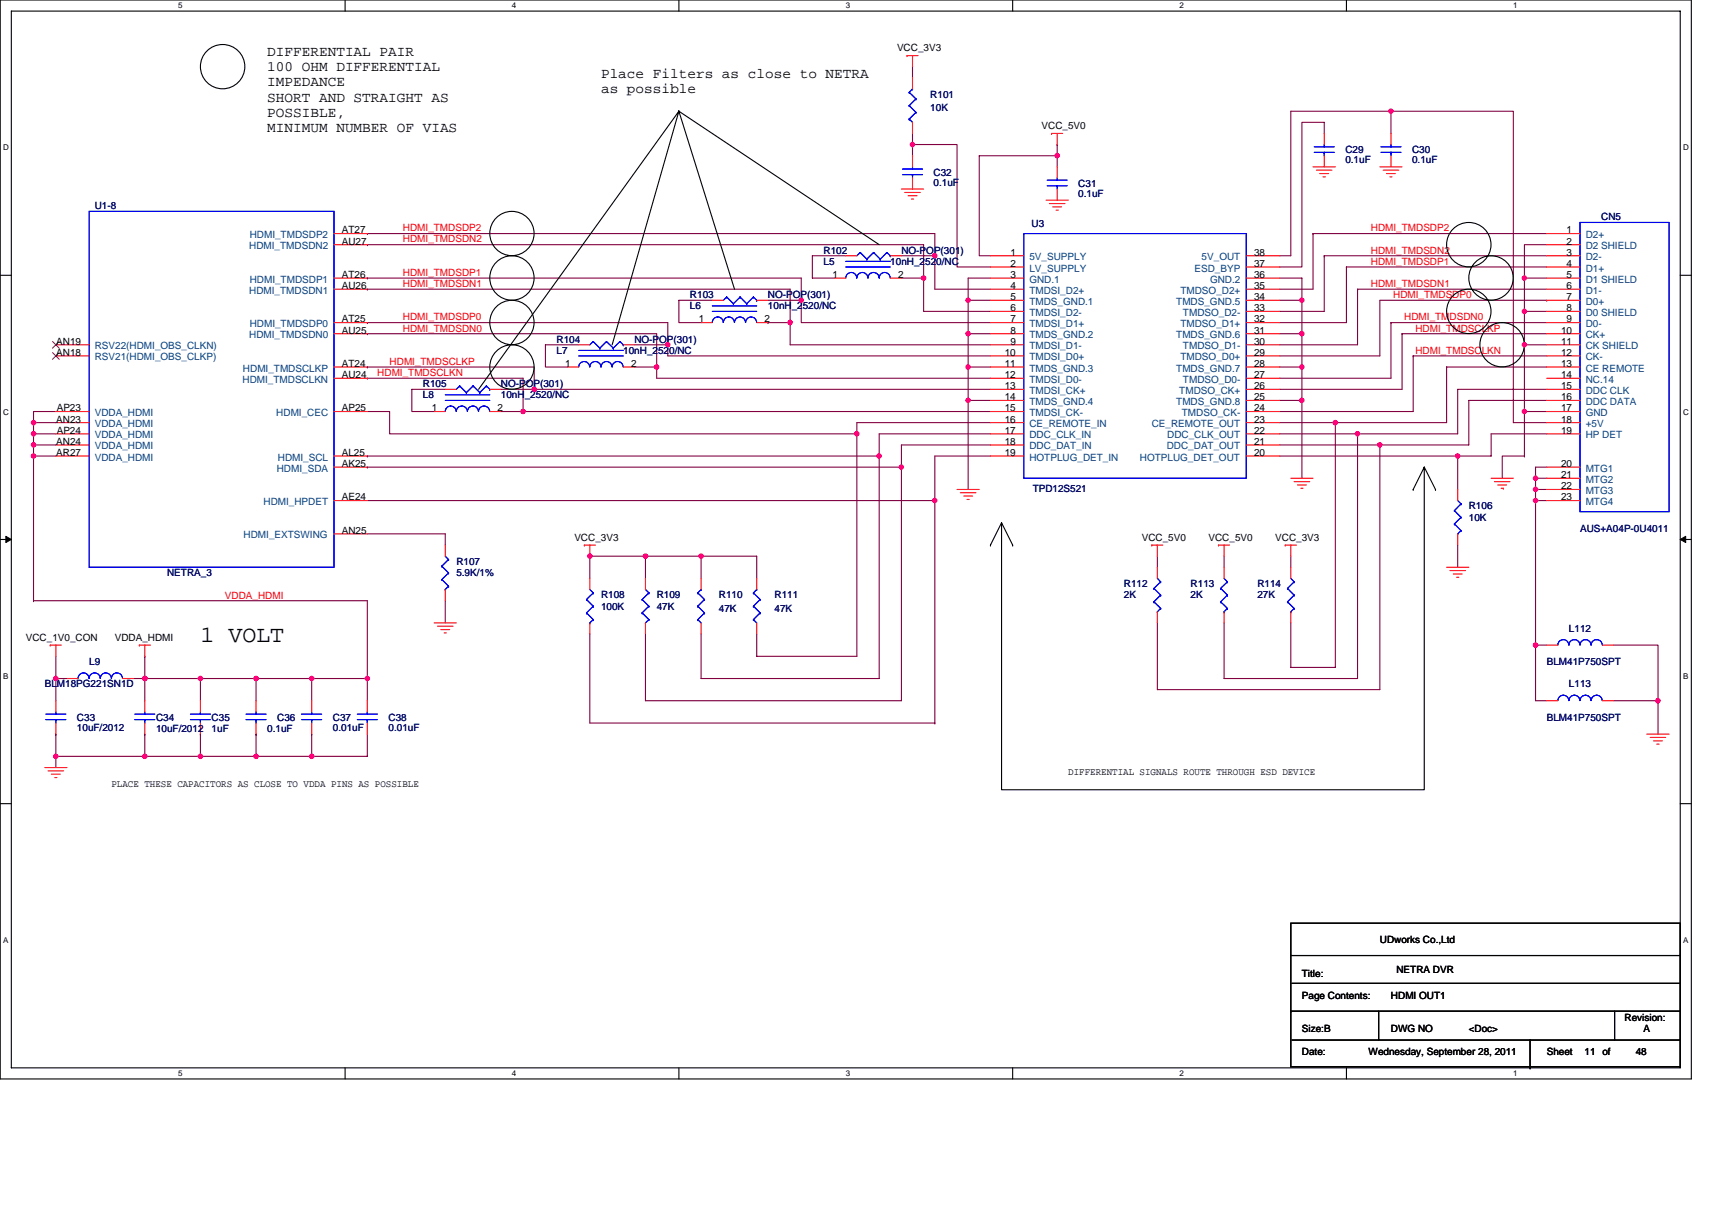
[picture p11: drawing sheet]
<svg xmlns="http://www.w3.org/2000/svg" width="297mm" height="210mm" viewBox="0 0 297 210" stroke-linecap="round" stroke-linejoin="round" font-family="sans-serif">
<path d="M0 0h293.5v187.2h-293.5zM2 1.9h289.5v183.4h-289.5z" fill="none" stroke="#000" stroke-width=".19"/>
<g fill="#fff">
<path d="M30.9 .2h.8v1.6h-.8z"/>
<path d="M30.9 185.5h.8v1.6h-.8z"/>
</g>
<path d="M59.9 0v1.9M59.9 185.3v1.9" fill="none" stroke="#000" stroke-width=".19"/>
<g fill="#fff">
<path d="M88.8 .2h.8v1.6h-.8z"/>
<path d="M88.8 185.5h.8v1.6h-.8z"/>
</g>
<path d="M117.8 0v1.9M117.8 185.3v1.9" fill="none" stroke="#000" stroke-width=".19"/>
<g fill="#fff">
<path d="M146.7 .2h.8v1.6h-.8z"/>
<path d="M146.7 185.5h.8v1.6h-.8z"/>
</g>
<path d="M175.7 0v1.9M175.7 185.3v1.9" fill="none" stroke="#000" stroke-width=".19"/>
<g fill="#fff">
<path d="M204.7 .2h.7v1.6h-.7z"/>
<path d="M204.7 185.5h.7v1.6h-.7z"/>
</g>
<path d="M233.6 0v1.9M233.6 185.3v1.9" fill="none" stroke="#000" stroke-width=".19"/>
<g fill="#fff">
<path d="M262.6 .2h.7v1.6h-.7z"/>
<path d="M262.6 185.5h.7v1.6h-.7z"/>
<path d="M.5 24.8h1v1.6h-1z"/>
<path d="M292 24.8h1v1.6h-1z"/>
<path d="M.5 70.7h1v1.5h-1z"/>
<path d="M292 70.7h1v1.5h-1z"/>
</g>
<path d="M0 47.8h2M291.5 47.8h2" fill="none" stroke="#000" stroke-width=".19"/>
<g fill="#fff">
<path d="M.5 116.5h.9v1.6h-.9z"/>
<path d="M292 116.5h.9v1.6h-.9z"/>
</g>
<path d="M0 93.6h2M291.5 93.6h2" fill="none" stroke="#000" stroke-width=".19"/>
<path d="M1 93.1l1 .5-1 .5zM291.5 93.6l1-.5v1z" fill="#000" stroke="#000" stroke-width=".17"/>
<g fill="#fff">
<path d="M.5 162.4h.9v1.5h-.9z"/>
<path d="M292 162.4h.9v1.5h-.9z"/>
</g>
<g fill="none" stroke="#000" stroke-width=".19">
<path d="M117.8 19.3h.1M117.8 19.3l-34.8 48.3M117.8 19.3l-11.6 40.5M117.8 19.3l9.6 30.9M117.8 19.3l34.7 23.2M171.8 94.6h.1M173.8 90.7l1.9 3.9M173.8 90.7l-2 3.9M175.7 94.6h.1M245.2 84.9h.1M247.1 81.1v56h-73.3v-46.4M247.1 81.1l-1.9 3.8"/>
<path d="M247.1 81.1l2 3.8M249.1 84.9h.1M0 139.5h2M291.5 139.5h2M224 160.2h67.5v24.9h-67.5zM224 165.8h67.5M224 175.5h.1M224 175.5h67.5M224.2 170.6h67.3M239.2 175.5v5M280.1 175.5v5M224.2 180.5h67.3"/>
<path d="M265.5 185.3h.1M265.5 180.5v4.8"/>
<circle cx="38.6" cy="11.6" r="3.8"/>
<circle cx="88.8" cy="48.2" r="3.8"/>
<circle cx="88.8" cy="56" r="3.8"/>
<circle cx="88.8" cy="40.5" r="3.8"/>
<circle cx="254.8" cy="54" r="3.9"/>
<circle cx="254.8" cy="42.5" r="3.9"/>
<circle cx="258.7" cy="48.2" r="3.9"/>
<circle cx="260.6" cy="59.8" r="3.8"/>
<circle cx="88.8" cy="63.7" r="3.8"/>
</g>
<g fill="none" stroke="#800040" stroke-width=".19">
<path d="M158.3 11.6v1.9M241.3 19.3h21.3v54h5.8M241.3 19.3h.1M158.3 27v-1.9h7.7v21.2h5.8M158.3 27h.1M158.3 23.2v1.9M183.4 27h-13.5v17.4h1.9M183.4 25.1v3.9M183.4 25.1h.1M229.8 23.2v-2h-3.9v25.1h-3.9M241.3 23.2v-3.9h-17.3v25.1h-2M63.7 50.2h.1"/>
<path d="M63.7 56h.1M63.7 57.9h.1M63.7 40.5h.1M63.7 42.5h.1M63.7 48.3h.1M63.7 40.5h98.5v3.9M63.7 42.5h96.5v5.8M63.7 48.3h75.3v3.8M63.7 57.9h50.2v5.8M63.7 56h52.2v3.8M63.7 50.2h73.4v5.8M100.4 59.8h-5.8v3.9h3.9"/>
<path d="M110.1 59.8h5.8M115.9 59.8v2h55.9M115.9 59.8h.1M123.6 52.1h-5.8v3.9h3.8M133.2 52.1h5.8M133.2 56h.1M133.2 56h3.9M137.1 56v3.8h34.7M139 52.1v3.9h32.8M139 52.1h.1M146.7 44.4h-5.8v3.9h3.9M156.4 44.4h5.8"/>
<path d="M156.4 48.3h3.8M160.2 48.3v5.7h11.6M160.2 48.3h.1M162.2 44.4v5.8h9.6M162.2 44.4h.1M168 52.1h.1M168 52.1h3.8M168 57.9h3.8M168 57.9h.1M168 52.1v32.8M171.8 48.3h-3.8v3.8M222 48.3h3.9v3.8h-3.9"/>
<path d="M225.9 52.1v5.8h-3.9M225.9 52.1h.1M225.9 57.9v5.8h-3.9M225.9 57.9h.1M227.8 40.5v9.7h-5.8M227.8 40.5h.1M227.8 40.5h40.6M229.8 44.4v9.6h-7.8M229.8 44.4h.1M229.8 44.4h38.6M233.6 46.3v9.7h-11.6M233.6 46.3h.1"/>
<path d="M233.6 46.3h34.8M235.5 50.2v9.6h-13.5M235.5 50.2h.1M235.5 50.2h32.9M241.3 56v9.6h-19.3M241.3 56h.1M241.3 56h27.1M243.3 57.9v9.7h-21.3M243.3 57.9h.1M243.3 57.9h25.1M264.5 48.3h.1M264.5 59.8h.1"/>
<path d="M264.5 54h.1M268.4 52.1h-29v9.7h-17.4M268.4 42.5h-3.9v5.8M268.4 59.8h-3.9v11.6M268.4 54h-3.9v5.8M268.4 48.3h-3.9v5.7M268.4 52.1h.1M5.8 73.3h3.9M5.8 73.3h.1M5.8 75.3h3.9M5.8 77.2h3.9M5.8 75.3h.1"/>
<path d="M5.8 79.1h3.9M5.8 79.1h.1M5.8 77.2h.1M5.8 73.3v30.9M9.7 71.4h-3.9v1.9M63.7 65.6h.1M63.7 63.7h29v3.9M63.7 63.7h.1M63.7 65.6h27.1v5.8M63.7 79.1h.1M63.7 71.4h3.9v3.9h81.1M63.7 79.1h88.8"/>
<path d="M77.3 67.6h-5.8v3.8h3.8M86.9 67.6h5.8M86.9 71.4h3.9M90.8 71.4h.1M90.8 71.4h81M92.7 67.6h.1M92.7 67.6h79.1M110.1 63.7h3.8M113.9 63.7v1.9h57.9M113.9 63.7h.1M148.7 75.3v38.6h-17.4v-3.9M148.7 75.3h.1"/>
<path d="M152.5 79.1v38.7h-30.9v-7.8M168 63.7h3.8M168 69.5h3.8M168 69.5h.1M168 63.7h.1M171.8 75.3h-19.3v3.8M171.8 73.3h-23.1v2M171.8 79.1h-9.6v7.8M171.8 77.2h-15.4v3.9M222 73.3h9.7M222 75.3h13.5M222 77.2h17.4"/>
<path d="M222 79.1h30.9M225.9 69.5h.1M225.9 63.7v5.8h-3.9M225.9 63.7h.1M225.9 69.5v13.5M231.7 73.3v42.5h-7.7v-7.7M231.7 73.3h.1M235.5 75.3v42.5h-23.1v-9.7M235.5 75.3h.1M239.4 77.2v42.5h-38.6v-11.6M239.4 77.2h.1M245.2 61.8v9.6h-23.2"/>
<path d="M245.2 61.8h.1M245.2 61.8h23.2M251 63.7v9.6h-19.3M251 63.7h.1M251 63.7h17.4M252.9 79.1v5.8M252.9 79.1h.1M264.5 71.4h3.9M264.5 79.1h.1M264.5 79.1h-3.9v3.9M264.5 71.4v7.7M268.4 75.3h-9.7v3.8h-5.8"/>
<path d="M268.4 67.6h-15.5v7.7h-17.4M268.4 69.5h-13.6v7.7h-15.4M63.7 92.6h13.6v2M63.7 81.1h.1M63.7 86.9h98.5M63.7 81.1h92.7M102.3 96.5h.1M102.3 96.5v3.9M102.3 96.5h19.3M112 96.5v3.9M112 96.5h.1M121.6 96.5v3.9"/>
<path d="M121.6 96.5h9.7v3.9M156.4 81.1v40.5h-44.4v-11.6M162.2 86.9v38.6M200.8 96.5v1.9M212.4 96.5v1.9M224 96.5v1.9M252.9 94.6v3.8M266.4 84.9h2M266.4 86.9h.1M266.4 86.9h2M266.4 83h.1M266.4 83h2"/>
<path d="M266.4 83v38.6h2M266.4 84.9h.1M268.4 81.1h-2v1.9M5.8 104.2h.1M5.8 104.2h57.9v13.6M9.7 113.9v3.9h1.9M9.7 117.8h.1M9.7 117.8v3.8M23.2 117.8h1.9M25.1 113.9h.1M25.1 117.8v3.8M25.1 117.8h.1"/>
<path d="M25.1 113.9v3.9M25.1 117.8h9.7M34.8 117.8v3.8M34.8 117.8h9.6v3.8M34.8 117.8h.1M44.4 117.8h.1M44.4 117.8h19.3M54.1 117.8v3.8M54.1 117.8h.1M63.7 117.8h.1M63.7 117.8v3.8M77.3 104.2v3.9"/>
<path d="M102.3 110v15.5h59.9M266.4 112h2M266.4 112h.1M279.9 112h7.8v9.6M9.7 131.3v1.9M9.7 127.4v3.9h15.4M9.7 127.4h.1M25.1 127.4h.1M25.1 131.3h9.7M25.1 127.4v3.9M34.8 127.4h.1M34.8 131.3h9.6"/>
<path d="M34.8 127.4v3.9M44.4 127.4h.1M44.4 131.3h9.7M44.4 127.4v3.9M54.1 127.4h.1M54.1 127.4v3.9M63.7 127.4v3.9h-9.6M162.2 125.5h.1M279.9 121.6h7.8v5.8M287.7 121.6h.1"/>
</g>
<g fill="#f0f" stroke="#f0f" stroke-width=".19">
<circle cx="241.3" cy="19.3" r=".37"/>
<circle cx="168" cy="52.1" r=".38"/>
<circle cx="266.4" cy="86.9" r=".38"/>
<circle cx="168" cy="69.5" r=".38"/>
<circle cx="266.4" cy="83" r=".38"/>
<circle cx="168" cy="63.7" r=".38"/>
<circle cx="168" cy="57.9" r=".38"/>
<circle cx="25.1" cy="131.3" r=".38"/>
<circle cx="34.8" cy="131.3" r=".38"/>
<circle cx="44.4" cy="131.3" r=".38"/>
<circle cx="54.1" cy="131.3" r=".38"/>
<circle cx="9.7" cy="117.7" r=".38"/>
<circle cx="9.7" cy="131.3" r=".38"/>
<circle cx="225.9" cy="69.5" r=".38"/>
<circle cx="225.9" cy="52.1" r=".38"/>
<circle cx="225.9" cy="57.9" r=".38"/>
<circle cx="225.9" cy="63.7" r=".38"/>
<circle cx="183.4" cy="27" r=".38"/>
<circle cx="252.9" cy="79.1" r=".38"/>
<circle cx="102.3" cy="96.5" r=".38"/>
<circle cx="112" cy="96.5" r=".38"/>
<circle cx="158.3" cy="25.1" r=".38"/>
<circle cx="121.6" cy="96.5" r=".38"/>
<circle cx="162.2" cy="86.9" r=".38"/>
<circle cx="231.7" cy="73.3" r=".38"/>
<circle cx="235.5" cy="75.3" r=".38"/>
<circle cx="239.4" cy="77.2" r=".38"/>
<circle cx="156.4" cy="81.1" r=".38"/>
<circle cx="25.1" cy="117.7" r=".38"/>
<circle cx="5.8" cy="73.3" r=".38"/>
<circle cx="92.7" cy="67.6" r=".38"/>
<circle cx="44.4" cy="117.7" r=".38"/>
<circle cx="113.9" cy="63.7" r=".38"/>
<circle cx="34.8" cy="117.7" r=".38"/>
<circle cx="5.8" cy="75.3" r=".38"/>
<circle cx="152.5" cy="79.1" r=".38"/>
<circle cx="63.7" cy="117.7" r=".38"/>
<circle cx="54.1" cy="117.7" r=".38"/>
<circle cx="90.7" cy="71.4" r=".38"/>
<circle cx="5.8" cy="79.1" r=".38"/>
<circle cx="5.8" cy="77.2" r=".38"/>
<circle cx="139" cy="52.1" r=".38"/>
<circle cx="162.2" cy="44.4" r=".38"/>
<circle cx="160.3" cy="48.2" r=".38"/>
<circle cx="115.8" cy="59.8" r=".38"/>
<circle cx="137.1" cy="56" r=".38"/>
<circle cx="148.7" cy="75.3" r=".38"/>
<circle cx="264.5" cy="48.2" r=".38"/>
<circle cx="264.5" cy="59.8" r=".38"/>
<circle cx="264.5" cy="54" r=".38"/>
<circle cx="266.4" cy="111.9" r=".38"/>
<circle cx="287.7" cy="121.6" r=".38"/>
<circle cx="266.4" cy="84.9" r=".38"/>
<circle cx="264.5" cy="71.4" r=".38"/>
</g>
<g fill="none" stroke="#f00" stroke-width=".19">
<path d="M157.4 9.7h.1M157.4 9.7h1.9M158.3 9.7v1.9M158.3 13.5v1.9M156.4 32.8h3.8M157 33.4h2.7M157.6 34h1.5M158.1 34.5h.4M158.3 21.2v2M158.3 27v2M158.3 30.9v1.9M181.5 34.7h3.9"/>
<path d="M182.1 35.3h2.7M182.5 23.2h.1M182.5 23.2h1.9M182.6 35.9h1.6M183.2 36.5h.4M183.4 23.2v1.9M183.4 29v1.9M183.4 32.8v1.9M227.8 29h3.9M228.4 29.5h2.7M229 30.1h1.5M229.5 30.7h.5"/>
<path d="M229.8 23.2v1.9M229.8 27v2M239.4 29h3.9M240 29.5h2.7M240.6 30.1h1.5M241.1 30.7h.4M241.3 23.2v1.9M241.3 27v2M9.7 59.8h5.8M58 42.5h5.7M58 40.5h5.7M58 48.3h5.7"/>
<path d="M58 50.2h5.7M58 56h5.7M58 57.9h5.7M100.4 59.8h1.9M108.1 59.8h2M121.6 56h2M123.6 52.1h1.9M131.3 52.1h1.9M131.3 56h1.9M144.8 48.3h1.9M146.7 44.4h2M154.5 44.4h1.9"/>
<path d="M154.5 48.3h1.9M171.8 44.4h5.8M171.8 48.3h5.8M171.8 46.3h5.8M171.8 50.2h5.8M171.8 54h5.8M171.8 52.1h5.8M171.8 56h5.8M171.8 59.8h5.8M171.8 57.9h5.8M216.2 44.4h5.8M216.2 48.3h5.8"/>
<path d="M216.2 46.3h5.8M216.2 50.2h5.8M216.2 54h5.8M216.2 52.1h5.8M216.2 56h5.8M216.2 59.8h5.8M216.2 57.9h5.8M268.4 42.5h5.7M268.4 40.5h5.7M268.4 44.4h5.7M268.4 48.3h5.7M268.4 46.3h5.7"/>
<path d="M268.4 50.2h5.7M268.4 54h5.7M268.4 52.1h5.7M268.4 56h5.7M268.4 59.8h5.7M268.4 57.9h5.7M9.7 61.8h5.8M9.7 73.3h5.8M9.7 75.3h5.8M9.7 71.4h5.8M9.7 77.2h5.8M9.7 79.1h5.8"/>
<path d="M58 65.6h5.7M58 63.7h5.7M58 71.4h5.7M58 79.1h5.7M75.3 71.4h2M77.3 67.6h1.9M85 67.6h1.9M85 71.4h1.9M98.5 63.7h1.9M108.1 63.7h2M171.8 61.8h5.8M171.8 65.6h5.8"/>
<path d="M171.8 63.7h5.8M171.8 67.6h5.8M171.8 69.5h5.8M171.8 73.3h5.8M171.8 75.3h5.8M171.8 71.4h5.8M171.8 77.2h5.8M171.8 79.1h5.8M216.2 61.8h5.8M216.2 65.6h5.8M216.2 63.7h5.8M216.2 67.6h5.8"/>
<path d="M216.2 69.5h5.8M216.2 73.3h5.8M216.2 75.3h5.8M216.2 71.4h5.8M216.2 77.2h5.8M216.2 79.1h5.8M268.4 61.8h5.7M268.4 65.6h5.7M268.4 63.7h5.7M268.4 67.6h5.7M268.4 69.5h5.7M268.4 73.3h5.7"/>
<path d="M268.4 75.3h5.7M268.4 71.4h5.7M58 81.1h5.7M58 86.9h5.7M58 92.6h5.7M77.3 94.6v1.9M101.4 94.6h.1M101.4 94.6h1.9M102.3 94.6v1.9M166 84.9h3.9M166.6 85.5h2.7M167.2 86.1h1.6"/>
<path d="M167.8 86.7h.4M199.8 94.6h.1M199.8 94.6h2M200.8 94.6v1.9M200.8 98.4v2M211.4 94.6h.1M211.4 94.6h1.9M212.4 94.6v1.9M212.4 98.4v2M223 94.6h.1M223 94.6h1.9M224 83h3.8"/>
<path d="M224 94.6v1.9M224 98.4v2M224.5 83.6h2.7M225.1 84.2h1.6M225.7 84.7h.4M251 98.4h3.8M251.6 99h2.7M252.2 99.6h1.5M252.9 84.9v2M252.9 92.6v2M258.7 83h3.9M259.3 83.6h2.7"/>
<path d="M259.9 84.2h1.5M260.5 84.7h.3M260.8 84.7h.1M268.4 81.1h5.7M268.4 83h5.7M268.4 84.9h5.7M268.4 86.9h5.7M8.7 112h.1M8.7 112h1.9M9.7 112v1.9M11.6 117.8h1.9M21.3 117.8h1.9"/>
<path d="M24.2 112h.1M24.2 112h1.9M25.1 112v1.9M75.3 108.1h3.9M75.9 108.7h2.7M76.5 109.3h1.5M77.1 109.8h.3M77.3 102.3v1.9M102.3 100.4v1.9M102.3 108.1v1.9M112 100.4v1.9M112 108.1v1.9"/>
<path d="M121.6 100.4v1.9M121.6 108.1v1.9M131.3 100.4v1.9M131.3 108.1v1.9M200.8 106.2v1.9M212.4 106.2v1.9M224 106.2v1.9M252.7 100.2h.4M268.4 112h1.9M278 112h1.9M7.8 133.2h3.8M8.3 133.8h2.7"/>
<path d="M8.9 134.3h1.6M9.5 134.9h.4M9.7 121.6v1.9M9.7 125.5v1.9M25.1 121.6v1.9M25.1 125.5v1.9M34.8 121.6v1.9M34.8 125.5v1.9M44.4 121.6v1.9M44.4 125.5v1.9M54.1 121.6v1.9M54.1 125.5v1.9"/>
<path d="M63.7 121.6v1.9M63.7 125.5v1.9M268.4 121.6h1.9M278 121.6h1.9M285.7 127.4h3.9M286.3 128h2.7M286.9 128.6h1.5M287.5 129.1h.4"/>
</g>
<g fill="none" stroke="#00f" stroke-width=".19">
<path d="M157.8 18.3h.1M157.8 16h.1M157.8 18.3l1.1 1.2M157.8 16l1.1 1.2M158.3 15.4h.1M158.3 15.4l-.5 .6M158.9 19.5h.1M158.9 17.2h.1M158.9 19.5l-1.1 1.2M158.9 17.2l-1.1 1.1M15.5 36.7h42.5v61.7h-42.5zM156.6 30.3h3.5"/>
<path d="M156.6 29.3h3.5M157.8 20.7h.1M157.8 20.7l.5 .5M158.3 29v.3M158.3 30.3h.1M158.3 30.3v.6M181.7 32.2h3.5M181.7 31.3h3.5M183.4 30.9v.4M183.4 32.2h.1M183.4 32.2v.6M228 26.4h3.5"/>
<path d="M228 25.5h3.5M229.8 25.1v.4M229.8 26.4h.1M229.8 26.4v.6M239.6 26.4h3.5M239.6 25.5h3.5M241.3 25.1v.4M241.3 26.4h.1M241.3 26.4v.6M274.1 38.6h15.5v50.2h-15.5zM102.9 59.3h.1M102.9 59.3l-.6 .5"/>
<path d="M102.9 59.3l1.2 1.1M105.2 59.3h.1M105.2 59.3l-1.1 1.1M105.2 59.3l1.2 1.1M107.6 59.3h.1M107.6 59.3l-1.2 1.1M107.6 59.3l.5 .5M108.1 59.8h.1M123.6 54h7.7M123.6 53.1h7.7M123.6 56a.95 .95 0 0 1 .9-1 .95 .95 0 0 1 1 1M125.5 56a.95 .95 0 0 1 1-1 .95 .95 0 0 1 .9 1 .96 .96 0 0 1 1-1 .96 .96 0 0 1 .9 1 .96 .96 0 0 1 1-1 .96 .96 0 0 1 1 1"/>
<path d="M126.1 51.5h.1M126.1 51.5l-.6 .6M126.1 51.5l1.2 1.2M127.3 52.7h.1M128.4 51.5h.1M128.4 51.5l-1.1 1.2M128.4 51.5l1.2 1.2M129.6 52.7h.1M130.7 51.5h.1M130.7 51.5l-1.1 1.2M130.7 51.5l.6 .6M131.3 52.1h.1"/>
<path d="M146.7 46.3h7.8M146.7 45.4h7.8M146.7 48.2a.95 .95 0 0 1 1-.9 .95 .95 0 0 1 1 .9M148.7 48.2a.95 .95 0 0 1 .9-.9 .95 .95 0 0 1 1 .9M149.3 43.8h.1M149.3 43.8l-.6 .6M149.3 43.8l1.1 1.2M150.4 45h.1M150.6 48.2a.96 .96 0 0 1 1-.9 .96 .96 0 0 1 .9 .9M151.6 43.8h.1M151.6 43.8l-1.2 1.2M151.6 43.8l1.1 1.2"/>
<path d="M152.5 48.2a.95 .95 0 0 1 1-.9 .95 .95 0 0 1 .9 .9M152.7 45h.1M153.9 43.8h.1M153.9 43.8l-1.2 1.2M153.9 43.8l.6 .6M154.5 44.4h.1M177.6 40.5h38.6v42.5h-38.6zM77.3 69.5h7.7M77.3 68.5h7.7M77.3 71.4a.95 .95 0 0 1 .9-.9 .95 .95 0 0 1 1 .9 .96 .96 0 0 1 .9-.9 .96 .96 0 0 1 1 .9M79.8 67h.1M79.8 67l-.6 .6"/>
<path d="M79.8 67l1.1 1.1M80.9 68.1h.1M81.1 71.4a.95 .95 0 0 1 1-.9 .95 .95 0 0 1 .9 .9 .97 .97 0 0 1 1-.9 .97 .97 0 0 1 1 .9M82.1 67h.1M82.1 67l-1.2 1.1M82.1 67l1.1 1.1M83.2 68.1h.1M84.4 67h.1M84.4 67l-1.2 1.1M84.4 67l.6 .6M85 67.6h.1M100.4 61.8h7.7"/>
<path d="M100.4 60.8h7.7M100.4 63.7a.95 .95 0 0 1 1-1 .95 .95 0 0 1 .9 1 .97 .97 0 0 1 1-1 .97 .97 0 0 1 1 1 .96 .96 0 0 1 .9-1 .96 .96 0 0 1 1 1M104.1 60.4h.1M106.2 63.7a.95 .95 0 0 1 1-1 .95 .95 0 0 1 .9 1M106.4 60.4h.1M76.7 98.3h.1M76.7 98.3l1.1 1.1M77.3 96.5l.5 .6M77.8 97.1h.1M77.8 99.4h.1M77.8 97.1l-1.1 1.2M77.8 99.4l-1.1 1.2"/>
<path d="M252.3 88.6h.1M252.3 90.9h.1M252.3 88.6l1.2 1.2M252.3 90.9l1.2 1.2M252.9 92.6h.1M252.9 86.9l.6 .5M253.5 87.4h.1M253.5 89.8h.1M253.5 92.1h.1M253.5 87.4l-1.2 1.2M253.5 89.8l-1.2 1.1M253.5 92.1l-.6 .5"/>
<path d="M13.5 117.7a.95 .95 0 0 1 1-.9 .95 .95 0 0 1 .9 .9M15.5 117.7a.96 .96 0 0 1 .9-.9 .96 .96 0 0 1 1 .9M17.4 117.7a.95 .95 0 0 1 1-.9 .95 .95 0 0 1 .9 .9M19.3 117.7a.95 .95 0 0 1 1-.9 .95 .95 0 0 1 .9 .9M76.7 100.6h.1M76.7 100.6l1.1 1.1M77.3 102.3h.1M77.8 101.7h.1M77.8 101.7l-.5 .6M101.8 104h.1M101.8 106.4h.1M101.8 104l1.1 1.2"/>
<path d="M101.8 106.4l1.1 1.1M102.3 108.1h.1M102.3 102.3l.6 .6M102.9 102.9h.1M102.9 105.2h.1M102.9 107.5h.1M102.9 102.9l-1.1 1.1M102.9 105.2l-1.1 1.2M102.9 107.5l-.6 .6M111.4 104h.1M111.4 106.4h.1M111.4 104l1.2 1.2"/>
<path d="M111.4 106.4l1.2 1.1M112 108.1h.1M112 102.3l.6 .6M112.6 102.9h.1M112.6 105.2h.1M112.6 107.5h.1M112.6 102.9l-1.2 1.1M112.6 105.2l-1.2 1.2M112.6 107.5l-.6 .6M121.1 107.5h.1M121.1 105.2h.1M121.1 102.9h.1"/>
<path d="M121.1 107.5l.5 .6M121.1 105.2l1.1 1.2M121.1 102.9l1.1 1.1M121.6 102.3h.1M121.6 102.3l-.5 .6M122.2 106.4h.1M122.2 104h.1M122.2 106.4l-1.1 1.1M122.2 104l-1.1 1.2M130.7 107.5h.1M130.7 105.2h.1M130.7 102.9h.1"/>
<path d="M130.7 107.5l.6 .6M130.7 105.2l1.2 1.2M130.7 102.9l1.2 1.1M131.3 102.3h.1M131.3 102.3l-.6 .6M131.9 106.4h.1M131.9 104h.1M131.9 106.4l-1.2 1.1M131.9 104l-1.2 1.2M200.2 102.1h.1M200.2 104.4h.1M200.2 102.1l1.2 1.2"/>
<path d="M200.2 104.4l1.2 1.2M200.8 106.2h.1M200.8 100.4l.6 .6M201.4 101h.1M201.4 103.3h.1M201.4 105.6h.1M201.4 101l-1.2 1.1M201.4 103.3l-1.2 1.1M201.4 105.6l-.6 .6M211.8 102.1h.1M211.8 104.4h.1M211.8 102.1l1.2 1.2"/>
<path d="M211.8 104.4l1.2 1.2M212.4 106.2h.1M212.4 100.4l.6 .6M213 101h.1M213 103.3h.1M213 105.6h.1M213 101l-1.2 1.1M213 103.3l-1.2 1.1M213 105.6l-.6 .6M223.4 102.1h.1M223.4 104.4h.1M223.4 102.1l1.1 1.2"/>
<path d="M223.4 104.4l1.1 1.2M224 106.2h.1M224 100.4l.5 .6M224.5 101h.1M224.5 103.3h.1M224.5 105.6h.1M224.5 101l-1.1 1.1M224.5 103.3l-1.1 1.1M224.5 105.6l-.5 .6M270.3 111.9a.95 .95 0 0 1 .9-.9 .95 .95 0 0 1 1 .9M272.2 111.9a.95 .95 0 0 1 1-.9 .95 .95 0 0 1 .9 .9 .96 .96 0 0 1 1-.9 .96 .96 0 0 1 1 .9M276.1 111.9a.96 .96 0 0 1 .9-.9 .96 .96 0 0 1 1 .9"/>
<path d="M8 124.9h3.4M8 123.9h3.4M9.7 123.5v.4M9.7 124.9h.1M9.7 124.9v.6M23.4 124.9h3.5M23.4 123.9h3.5M25.1 123.5v.4M25.1 124.9h.1M25.1 124.9v.6M33 124.9h3.5M33 123.9h3.5"/>
<path d="M34.8 123.5v.4M34.8 124.9h.1M34.8 124.9v.6M42.7 124.9h3.5M42.7 123.9h3.5M44.4 123.5v.4M44.4 124.9h.1M44.4 124.9v.6M52.3 124.9h3.5M52.3 123.9h3.5M54.1 123.5v.4M54.1 124.9h.1"/>
<path d="M54.1 124.9v.6M62 124.9h3.5M62 123.9h3.5M63.7 123.5v.4M63.7 124.9h.1M63.7 124.9v.6M270.3 121.6a.95 .95 0 0 1 .9-1 .95 .95 0 0 1 1 1M272.2 121.6a.95 .95 0 0 1 1-1 .95 .95 0 0 1 .9 1 .96 .96 0 0 1 1-1 .96 .96 0 0 1 1 1M276.1 121.6a.96 .96 0 0 1 .9-1 .96 .96 0 0 1 1 1"/>
</g>
<path d="M9.1 59.3l1.2 1.1M10.3 59.3l-1.2 1.1M9.1 61.2l1.2 1.2M10.3 61.2l-1.2 1.2" fill="none" stroke="#804000" stroke-width=".17"/>
<text font-size="4" x="34.8" y="111.3">1 VOLT</text>
<g font-size="2.5">
<text x="46.4" y="9.7">DIFFERENTIAL PAIR</text>
<text x="46.4" y="12.3">100 OHM DIFFERENTIAL</text>
<text x="46.4" y="15">IMPEDANCE</text>
<text x="46.4" y="17.6">SHORT AND STRAIGHT AS</text>
<text x="104.3" y="13.5">Place Filters as close to NETRA</text>
<text x="104.3" y="16.2">as possible</text>
<text x="46.4" y="20.3">POSSIBLE,</text>
<text x="46.4" y="22.9">MINIMUM NUMBER OF VIAS</text>
</g>
<g font-size="1.7">
<text x="155.6" y="8.9">VCC_3V3</text>
<text x="180.7" y="22.4">VCC_5V0</text>
<text x="59.3" y="40.5">AT27</text>
<text x="271.8" y="40.5">1</text>
<text x="59.3" y="42.4">AU27</text>
<text x="175.3" y="44.4">1</text>
<text x="175.3" y="46.3">2</text>
<text x="217.6" y="44.4">38</text>
<text x="217.6" y="46.3">37</text>
<text x="271.8" y="42.4">2</text>
<text x="271.8" y="44.4">3</text>
<text x="271.8" y="46.3">4</text>
<text x="59.3" y="50.2">AU26</text>
<text x="59.3" y="48.2">AT26</text>
<text x="144.4" y="48.2">1</text>
<text x="155.8" y="48.2">2</text>
<text x="175.3" y="48.2">3</text>
<text x="175.3" y="50.2">4</text>
<text x="175.3" y="52.1">5</text>
<text x="217.6" y="50.2">35</text>
<text x="217.6" y="48.2">36</text>
<text x="217.6" y="52.1">34</text>
<text x="271.8" y="48.2">5</text>
<text x="271.8" y="50.2">6</text>
<text x="271.8" y="52.1">7</text>
<text x="9.8" y="59.8">AN19</text>
<text x="59.3" y="57.9">AU25</text>
<text x="59.3" y="56">AT25</text>
<text x="121.3" y="56">1</text>
<text x="132.6" y="56">2</text>
<text x="175.3" y="54">6</text>
<text x="175.3" y="56">7</text>
<text x="175.3" y="57.9">8</text>
<text x="175.3" y="59.8">9</text>
<text x="217.6" y="56">32</text>
<text x="217.6" y="54">33</text>
<text x="217.6" y="59.8">30</text>
<text x="217.6" y="57.9">31</text>
<text x="270.8" y="59.8">11</text>
<text x="270.8" y="57.9">10</text>
<text x="271.8" y="54">8</text>
<text x="271.8" y="56">9</text>
<text x="9.8" y="61.7">AN18</text>
<text x="59.3" y="63.7">AT24</text>
<text x="59.3" y="65.6">AU24</text>
<text x="98.1" y="63.7">1</text>
<text x="109.5" y="63.7">2</text>
<text x="174.3" y="61.7">10</text>
<text x="174.3" y="63.7">11</text>
<text x="174.3" y="65.6">12</text>
<text x="217.6" y="61.7">29</text>
<text x="217.6" y="65.6">27</text>
<text x="217.6" y="63.7">28</text>
<text x="270.8" y="61.7">12</text>
<text x="270.8" y="65.6">14</text>
<text x="270.8" y="63.7">13</text>
<text x="9.8" y="71.4">AP23</text>
<text x="59.3" y="71.4">AP25</text>
<text x="74.9" y="71.4">1</text>
<text x="86.3" y="71.4">2</text>
<text x="174.3" y="67.5">13</text>
<text x="174.3" y="69.5">14</text>
<text x="174.3" y="71.4">15</text>
<text x="217.6" y="71.4">24</text>
<text x="217.6" y="67.5">26</text>
<text x="217.6" y="69.5">25</text>
<text x="270.8" y="67.5">15</text>
<text x="270.8" y="69.5">16</text>
<text x="270.8" y="71.4">17</text>
<text x="9.8" y="73.3">AN23</text>
<text x="9.8" y="77.2">AN24</text>
<text x="9.8" y="75.3">AP24</text>
<text x="174.3" y="73.3">16</text>
<text x="174.3" y="75.3">17</text>
<text x="174.3" y="77.2">18</text>
<text x="217.6" y="73.3">23</text>
<text x="217.6" y="75.3">22</text>
<text x="217.6" y="77.2">21</text>
<text x="270.8" y="73.3">18</text>
<text x="270.8" y="75.3">19</text>
<text x="9.8" y="79.1">AR27</text>
<text x="59.3" y="79.1">AL25</text>
<text x="59.3" y="81">AK25</text>
<text x="174.3" y="79.1">19</text>
<text x="217.6" y="79.1">20</text>
<text x="270.8" y="81">20</text>
<text x="270.8" y="83">21</text>
<text x="59.3" y="86.8">AE24</text>
<text x="270.8" y="84.9">22</text>
<text x="270.8" y="86.8">23</text>
<text x="59.3" y="92.6">AN25</text>
<text x="99.6" y="93.8">VCC_3V3</text>
<text x="198.1" y="93.8">VCC_5V0</text>
<text x="209.7" y="93.8">VCC_5V0</text>
<text x="221.3" y="93.8">VCC_3V3</text>
<text x="4.5" y="111.2">VCC_1V0_CON</text>
<text x="19.9" y="111.2">VDDA_HDMI</text>
<text x="19.3" y="136.5">PLACE THESE CAPACITORS AS CLOSE TO VDDA PINS AS POSSIBLE</text>
<text x="185.4" y="134.6">DIFFERENTIAL SIGNALS ROUTE THROUGH ESD DEVICE</text>
<text x="239.4" y="163.7">UDworks Co.,Ltd</text>
<text x="225.9" y="169.5">Title:</text>
<text x="225.9" y="173.4">Page Contents:</text>
<text x="241.3" y="173.4">HDMI OUT1</text>
<text x="242.3" y="168.9">NETRA DVR</text>
<text x="225.9" y="179.1">Size:B</text>
<text x="241.3" y="179.1">DWG NO</text>
<text x="254.8" y="179.1">&lt;Doc&gt;</text>
<text x="281.9" y="177.2">Revision:</text>
<text x="285.2" y="179.1">A</text>
<text x="225.9" y="183">Date:</text>
<text x="237.5" y="183">Wednesday, September 28, 2011</text>
<text x="268.4" y="183">Sheet</text>
<text x="274.9" y="183">11 of</text>
<text x="283.8" y="183">48</text>
</g>
<g font-size="1.7" fill="#000080">
<text x="161.4" y="17">R101</text>
<text x="161.4" y="19.3">10K</text>
<text x="233.4" y="26.6">C29</text>
<text x="233.4" y="28.4">0.1uF</text>
<text x="245" y="26.6">C30</text>
<text x="245" y="28.4">0.1uF</text>
<text x="162" y="30.5">C32</text>
<text x="162" y="32.2">0.1uF</text>
<text x="187.1" y="32.4">C31</text>
<text x="187.1" y="34.2">0.1uF</text>
<text x="16.4" y="36.3">U1-8</text>
<text x="179" y="39.4">U3</text>
<text x="277.8" y="38.2">CN5</text>
<text x="142.9" y="45.9">L5</text>
<text x="142.9" y="44">R102</text>
<text x="154.5" y="45.9">10nH_2520/NC</text>
<text x="156.4" y="44">NO-POP(301)</text>
<text x="119.7" y="53.7">L6</text>
<text x="119.7" y="51.7">R103</text>
<text x="133.2" y="51.7">NO-POP(301)</text>
<text x="133.2" y="53.7">10nH_2520/NC</text>
<text x="96.6" y="59.5">R104</text>
<text x="110.1" y="59.5">NO-POP(301)</text>
<text x="96.6" y="61.4">L7</text>
<text x="108.1" y="61.4">10nH_2520/NC</text>
<text x="73.4" y="67.2">R105</text>
<text x="73.4" y="69.1">L8</text>
<text x="86.9" y="67.2">NO-POP(301)</text>
<text x="86.9" y="69.1">10nH_2520/NC</text>
<text x="179.2" y="85.3">TPD12S521</text>
<text x="254.8" y="88.4">R106</text>
<text x="254.8" y="90.3">10K</text>
<text x="274.1" y="92.3">AUS+A04P-0U4011</text>
<text x="29" y="100">NETRA_3</text>
<text x="79.2" y="98.1">R107</text>
<text x="79.2" y="100">5.9K/1%</text>
<text x="195" y="101.9">R112</text>
<text x="206.6" y="101.9">R113</text>
<text x="218.2" y="101.9">R114</text>
<text x="104.3" y="103.8">R108</text>
<text x="104.3" y="105.8">100K</text>
<text x="113.9" y="103.8">R109</text>
<text x="113.9" y="105.8">47K</text>
<text x="124.7" y="103.8">R110</text>
<text x="124.7" y="106.2">47K</text>
<text x="134.4" y="103.8">R111</text>
<text x="134.4" y="106.2">47K</text>
<text x="195" y="103.8">2K</text>
<text x="206.6" y="103.8">2K</text>
<text x="218.2" y="103.8">27K</text>
<text x="272.2" y="109.6">L112</text>
<text x="7.8" y="119.3">BLM18PG221SN1D</text>
<text x="15.5" y="115.4">L9</text>
<text x="268.4" y="115.4">BLM41P750SPT</text>
<text x="272.2" y="119.3">L113</text>
<text x="13.4" y="125.1">C33</text>
<text x="27.1" y="125.1">C34</text>
<text x="36.7" y="125.1">C35</text>
<text x="48.1" y="125.1">C36</text>
<text x="57.8" y="125.1">C37</text>
<text x="67.4" y="125.1">C38</text>
<text x="268.4" y="125.1">BLM41P750SPT</text>
<text x="13.4" y="126.8">10uF/2012</text>
<text x="27.1" y="127">10uF/2012</text>
<text x="36.7" y="127">1uF</text>
<text x="46.4" y="127">0.1uF</text>
<text x="57.8" y="126.8">0.01uF</text>
<text x="67.4" y="126.8">0.01uF</text>
</g>
<g font-size="1.7" fill="#004080">
<text x="43.3" y="41.3">HDMI_TMDSDP2</text>
<text x="275.1" y="41.3">D2+</text>
<text x="43.2" y="43.2">HDMI_TMDSDN2</text>
<text x="178.6" y="45.2">5V_SUPPLY</text>
<text x="178.6" y="47.1">LV_SUPPLY</text>
<text x="207.2" y="47.1">ESD_BYP</text>
<text x="208.5" y="45.2">5V_OUT</text>
<text x="275.1" y="43.2">D2 SHIELD</text>
<text x="275.1" y="45.2">D2-</text>
<text x="275.1" y="47.1">D1+</text>
<text x="43.2" y="51">HDMI_TMDSDN1</text>
<text x="43.3" y="49">HDMI_TMDSDP1</text>
<text x="178.6" y="49">GND.1</text>
<text x="178.6" y="51">TMDSI_D2+</text>
<text x="178.6" y="52.9">TMDS_GND.1</text>
<text x="204.1" y="52.9">TMDS_GND.5</text>
<text x="204.8" y="51">TMDSO_D2+</text>
<text x="209.9" y="49">GND.2</text>
<text x="275.1" y="49">D1 SHIELD</text>
<text x="275.1" y="51">D1-</text>
<text x="275.1" y="52.9">D0+</text>
<text x="43.2" y="58.7">HDMI_TMDSDN0</text>
<text x="43.3" y="56.8">HDMI_TMDSDP0</text>
<text x="178.6" y="54.8">TMDSI_D2-</text>
<text x="178.6" y="56.8">TMDSI_D1+</text>
<text x="178.6" y="58.7">TMDS_GND.2</text>
<text x="204.1" y="58.7">TMDS_GND.6</text>
<text x="204.8" y="56.8">TMDSO_D1+</text>
<text x="205.2" y="54.8">TMDSO_D2-</text>
<text x="275.1" y="54.8">D0 SHIELD</text>
<text x="275.1" y="56.8">D0-</text>
<text x="275.1" y="58.7">CK+</text>
<text x="16.4" y="60.6">RSV22(HDMI_OBS_CLKN)</text>
<text x="16.4" y="62.5">RSV21(HDMI_OBS_CLKP)</text>
<text x="42.2" y="64.5">HDMI_TMDSCLKP</text>
<text x="178.6" y="60.6">TMDSI_D1-</text>
<text x="178.6" y="62.5">TMDSI_D0+</text>
<text x="178.6" y="64.5">TMDS_GND.3</text>
<text x="204.1" y="64.5">TMDS_GND.7</text>
<text x="204.8" y="62.5">TMDSO_D0+</text>
<text x="205.2" y="60.6">TMDSO_D1-</text>
<text x="275.1" y="60.6">CK SHIELD</text>
<text x="275.1" y="62.5">CK-</text>
<text x="275.1" y="64.5">CE REMOTE</text>
<text x="42.1" y="66.4">HDMI_TMDSCLKN</text>
<text x="178.6" y="66.4">TMDSI_D0-</text>
<text x="178.6" y="68.3">TMDSI_CK+</text>
<text x="178.6" y="70.3">TMDS_GND.4</text>
<text x="204.1" y="70.3">TMDS_GND.8</text>
<text x="204.6" y="68.3">TMDSO_CK+</text>
<text x="205.2" y="66.4">TMDSO_D0-</text>
<text x="275.1" y="66.4">NC.14</text>
<text x="275.1" y="68.3">DDC CLK</text>
<text x="275.1" y="70.3">DDC DATA</text>
<text x="16.4" y="72.2">VDDA_HDMI</text>
<text x="16.4" y="74.1">VDDA_HDMI</text>
<text x="16.4" y="76.1">VDDA_HDMI</text>
<text x="16.4" y="78">VDDA_HDMI</text>
<text x="47.9" y="72.2">HDMI_CEC</text>
<text x="178.6" y="72.2">TMDSI_CK-</text>
<text x="178.6" y="74.1">CE_REMOTE_IN</text>
<text x="178.6" y="76.1">DDC_CLK_IN</text>
<text x="178.6" y="78">DDC_DAT_IN</text>
<text x="199.8" y="74.1">CE_REMOTE_OUT</text>
<text x="202.4" y="78">DDC_DAT_OUT</text>
<text x="202.5" y="76.1">DDC_CLK_OUT</text>
<text x="205.1" y="72.2">TMDSO_CK-</text>
<text x="275.1" y="74.1">+5V</text>
<text x="275.1" y="76.1">HP DET</text>
<text x="275.1" y="72.2">GND</text>
<text x="16.4" y="79.9">VDDA_HDMI</text>
<text x="48" y="81.9">HDMI_SDA</text>
<text x="48.2" y="79.9">HDMI_SCL</text>
<text x="178.6" y="79.9">HOTPLUG_DET_IN</text>
<text x="197.8" y="79.9">HOTPLUG_DET_OUT</text>
<text x="275.1" y="81.9">MTG1</text>
<text x="275.1" y="83.8">MTG2</text>
<text x="45.7" y="87.7">HDMI_HPDET</text>
<text x="275.1" y="85.7">MTG3</text>
<text x="275.1" y="87.7">MTG4</text>
<text x="42.3" y="93.4">HDMI_EXTSWING</text>
</g>
<g font-size="1.7" fill="#f00">
<text x="69.9" y="40.2">HDMI_TMDSDP2</text>
<text x="237.8" y="40.2">HDMI_TMDSDP2</text>
<text x="69.9" y="42.1">HDMI_TMDSDN2</text>
<text x="69.9" y="47.9">HDMI_TMDSDP1</text>
<text x="237.8" y="44">HDMI_TMDSDN2</text>
<text x="237.8" y="46">HDMI_TMDSDP1</text>
<text x="69.9" y="49.8">HDMI_TMDSDN1</text>
<text x="237.8" y="49.8">HDMI_TMDSDN1</text>
<text x="241.7" y="51.7">HDMI_TMDSDP0</text>
<text x="69.9" y="55.6">HDMI_TMDSDP0</text>
<text x="69.9" y="57.5">HDMI_TMDSDN0</text>
<text x="243.6" y="55.6">HDMI_TMDSDN0</text>
<text x="245.6" y="57.5">HDMI_TMDSCLKP</text>
<text x="65.5" y="65.3">HDMI_TMDSCLKN</text>
<text x="67.6" y="63.3">HDMI_TMDSCLKP</text>
<text x="245.6" y="61.4">HDMI_TMDSCLKN</text>
<text x="39" y="103.9">VDDA_HDMI</text>
</g>
<g font-size="1.4">
<text x="30.9" y="1.5">5</text>
<text x="88.8" y="1.5">4</text>
<text x="146.7" y="1.5">3</text>
<text x="204.7" y="1.5">2</text>
<text x="262.6" y="1.5">1</text>
<text x=".5" y="26.1">D</text>
<text x="292" y="26.1">D</text>
<text x=".5" y="71.9">C</text>
<text x="292" y="71.9">C</text>
<text x=".5" y="117.8">B</text>
<text x="292" y="117.8">B</text>
<text x=".5" y="163.6">A</text>
<text x="292" y="163.6">A</text>
<text x="30.9" y="186.8">5</text>
<text x="88.8" y="186.8">4</text>
<text x="146.7" y="186.8">3</text>
<text x="204.7" y="186.8">2</text>
<text x="262.6" y="186.8">1</text>
</g>
</svg>
